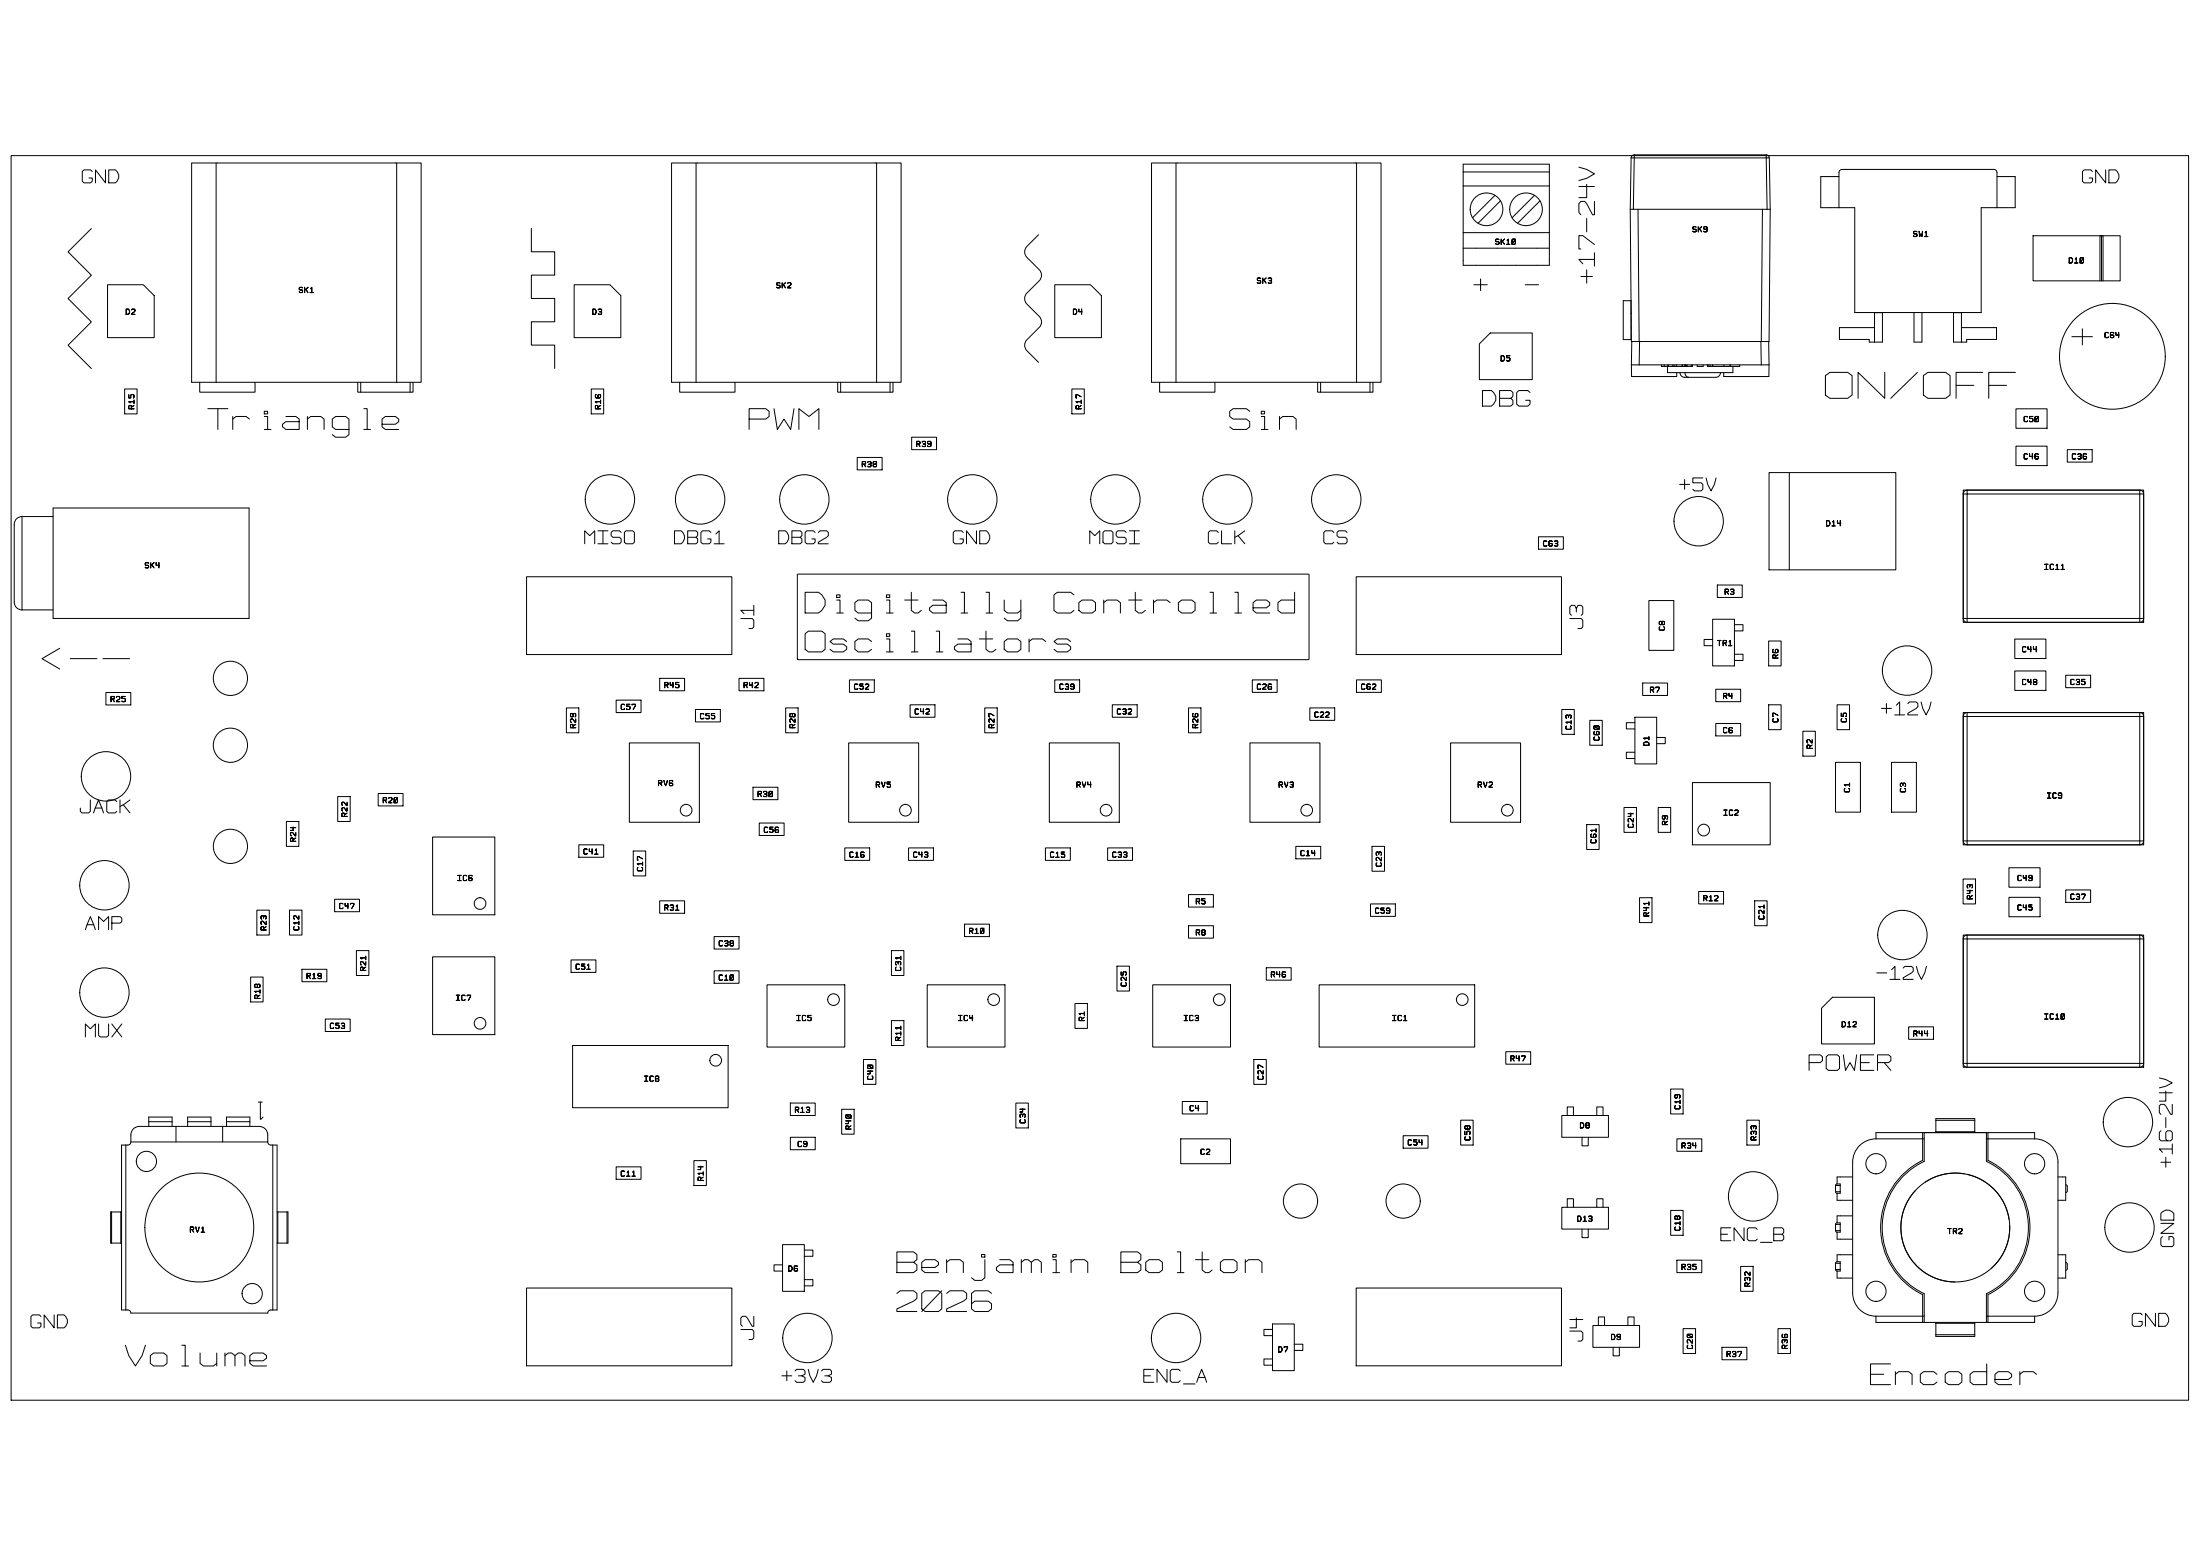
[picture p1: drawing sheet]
<svg xmlns="http://www.w3.org/2000/svg" width="297mm" height="210mm" viewBox="0 0 297 210" stroke-linecap="round" stroke-linejoin="round" font-family="sans-serif">
<g fill="none" stroke="#000" stroke-width=".14">
<path d="M1.5 21h294v168h-294zM12.3 30.8l-3.1 3.2 3.1 3.1-3.1 3.2 3.1 3.1-3.1 3.2 3.1 3.1M14.5 38.4h4.9l1.4 1.5v5.7h-6.3zM25.9 22h31v29.6h-31zM29.2 22v29.6M53.6 22v29.6M71.7 30.8v3.2h3.2v3.1h-3.2v3.2h3.2v3.1h-3.2v3.2h3.2v3.1M77.5 38.4h4.8l1.5 1.5v5.7h-6.3zM90.7 22h31v29.6h-31zM94 22v29.6M118.4 22v29.6M140.2 31.7l-1.5 1.6a1.05 1.05 0 0 0 0 1.4l1.6 1.7a1.05 1.05 0 0 1 0 1.5l-1.6 1.7a1.05 1.05 0 0 0 0 1.4l1.6 1.7a1.05 1.05 0 0 1 0 1.5l-1.6 1.7a1.05 1.05 0 0 0 0 1.4l1.5 1.6"/>
<path d="M142.4 38.4h4.8l1.5 1.5v5.7h-6.3zM155.5 22h31v29.6h-31zM158.8 22v29.6M183.2 22v29.6M197.6 22.2h11.6v13.6h-11.6zM197.6 23.2h11.6M197.6 25.1h11.6M197.6 31.4h11.6M197.6 33.5h11.6M201.8 26.4l-3 3M202.6 27.1l-3 3M207.2 26.4l-3 3"/>
<path d="M207.9 27.1l-3 3M220.1 28.3l.2 17.8h18.6l.1-17.8M220.1 28.3h18.9M220.2 21.3l-.1 7M220.2 21.3h.5M220.7 20.9l-.4 .2-.1 .2M220.7 20.9h17.8M220.7 20.9v.4M220.7 21.3h17.8M220.7 21.3l-.2 7M221.2 28.3l.1 17.8M238 28.3l-.2 17.8"/>
<path d="M238.5 20.9l.3 .2 .1 .2M238.5 21.3h.4M238.5 20.9v.4M238.5 21.3l.1 7M238.9 21.3l.1 7M248.3 28v-4.7a.42 .42 0 0 1 .4-.4h20.5a.42 .42 0 0 1 .4 .4v4.7M248.3 23.8h-2.5v4.2h4.6v14.2h17.1v-14.2h4.6v-4.2h-2.5M274.5 31.8h11.8v6.1h-11.8zM283.5 37.9v-6.1h.5v6.1M283.7 31.8v6.1M16.8 52.5h1.7v3.4h-1.7zM27 51.6v1.3h7.4v-1.3"/>
<path d="M48.3 51.6v1.3h7.5v-1.3M48.7 51.6v1.3M55.4 51.6v1.3M79.8 52.5h1.7v3.4h-1.7zM91.8 51.6v1.3h7.4v-1.3M113.1 51.6v1.3h7.5v-1.3M113.5 51.6v1.3M120.2 51.6v1.3M123.1 59h3.4v1.7h-3.4zM144.7 52.5h1.7v3.4h-1.7zM156.6 51.6v1.3h7.4v-1.3M177.9 51.6v1.3h7.5v-1.3"/>
<path d="M178.3 51.6v1.3M185 51.6v1.3M199.7 46.4l1.5-1.5h5.7v6.3h-7.2zM220.2 45.8v-5.2h-1v5.2h1.1M220.2 42.3h.1M220.3 49.3v1.5h6.1v-.5M220.3 49.3h18.6M220.3 46.1v3.2M221.4 46.1l-.1 3.2M224.3 49.3v.2M224.7 49.3v.2M225.1 49.5v.8h8.9v-.8"/>
<path d="M225.2 49.3v.2M225.3 49.3v.2M225.9 49.3v.2h-1.6M226 49.3v.2M226.3 49.3v.2M226.4 49.3v.2M226.8 50.3l.2 .4 .5 .2h4.2l.4-.2 .2-.4M227.1 49.3v.2M227.2 49.3v.2M227.5 49.3v.2M227.5 50.3l.1 .4 .4 .2M227.6 49.3v.2"/>
<path d="M227.7 49.3v.2M227.8 49.3v.2M228.3 49.3v.2M228.5 49.3v.2h-2.6M229.1 49.3v.2h.9v-.2M230.5 49.3v.2h4.4v-.2M230.6 49.3v.2M230.9 49.3v.2M231.2 49.3v.2M231.3 49.3v.2M232.8 49.3v.2M233.6 49.3v.2"/>
<path d="M233.7 49.3v.2M237.8 46.1v3.2M238.8 46.1l.1 3.2M238.9 49.3l-.1 1.5h-6.1v-.5M253.1 42.2v4M254.2 42.2v4h-1.8v-.4h-4v-1.6h4.7M258.4 42.2v4h1.1v-4M263.8 42.2v4h1.7v-.4h4.1v-1.6h-4.8M264.8 42.2v4M272.2 55.2h4.2v2.6h-4.2zM3 69.7a1.05 1.05 0 0 0-1.1 1.1v10.5a1.05 1.05 0 0 0 1.1 1M3 69.7v12.6"/>
<path d="M3 69.7h4.2M7.2 68.6h26.4v14.9h-26.4zM71.1 77.9h27.7v10.5h-27.7zM107.7 77.5h68.9l.1 .1v11.3l-.1 .1h-68.8l-.1-.1zM115.7 61.7h3.4v1.7h-3.4zM183.1 77.9h27.7v10.5h-27.7zM207.7 72.5h3.4v1.6h-3.4zM231.9 79h3.3v1.6h-3.3zM238.9 63.8h17.1v13.1h-17.1zM241.6 63.8v13.1M265.1 66.2h24.3v17.8h-24.3zM265.1 66.7v16.8"/>
<path d="M265.1 66.7h24.3M265.6 66.2a.53 .53 0 0 0-.5 .5M265.6 66.2v17.8M265.6 66.2h23.3M272.2 60.2h4.2v2.7h-4.2zM279.1 60.7h3.4v1.7h-3.4zM288.9 66.2a.53 .53 0 0 1 .5 .5M288.9 66.2v17.8M289.4 66.7v16.8M3 82.3h4.2M14.3 93.5h3.4v1.7h-3.4zM76.5 95.6h1.7v3.3h-1.7z"/>
<path d="M83.2 94.5h3.4v1.7h-3.4zM89.1 91.6h3.3v1.6h-3.3zM93.9 95.8h3.4v1.6h-3.4zM99.8 91.6h3.3v1.6h-3.3zM106.1 95.6h1.7v3.3h-1.7zM114.7 91.8h3.4v1.7h-3.4zM122.9 95.1h3.3v1.7h-3.3zM133 95.6h1.6v3.3h-1.6zM142.4 91.8h3.4v1.7h-3.4zM150.2 95.1h3.3v1.7h-3.3zM160.5 95.6h1.7v3.3h-1.7zM169.1 91.8h3.3v1.7h-3.3z"/>
<path d="M176.8 95.6h3.4v1.6h-3.4zM183.1 91.8h3.4v1.7h-3.4zM210.9 95.8h1.7v3.3h-1.7zM214.7 97.2h1.6v3.4h-1.6zM220.7 96.8h3v6.3h-3zM220.7 97.6h-1.1v.8h1.1M221.8 92.2h3.3v1.7h-3.3zM222.6 81.1h3.4v6.7h-3.4zM223.7 99.5h1.1v.9h-1.1M231.2 83.6h3v6.3h-3zM231.2 86.3h-1.1v.9h1.1M231.7 97.7h3.3v1.6h-3.3z"/>
<path d="M231.7 93h3.3v1.7h-3.3zM234.2 88.3h1.1v.9h-1.1M234.2 84.3h1.1v.9h-1.1M238.8 95.1h1.7v3.4h-1.7zM238.8 86.5h1.7v3.4h-1.7zM243.4 98.7h1.7v3.4h-1.7zM248 95.1h1.7v3.4h-1.7zM265.1 96.2h24.3v17.8h-24.3zM265.1 83.5a.53 .53 0 0 0 .5 .5M265.1 83.5h24.3M265.1 96.7h24.3M265.1 96.7v16.8"/>
<path d="M265.6 96.2a.53 .53 0 0 0-.5 .5M265.6 96.2v17.8M265.6 96.2h23.3M265.6 84h23.3M272 86.3h4.2v2.6h-4.2zM272 90.6h4.2v2.6h-4.2zM278.9 91.1h3.4v1.7h-3.4zM288.9 96.2a.53 .53 0 0 1 .5 .5M288.9 96.2v17.8M289.4 83.5a.53 .53 0 0 1-.5 .5M289.4 96.7v16.8M38.7 110.9h1.7v3.3h-1.7z"/>
<path d="M45.6 107.5h1.7v3.4h-1.7zM51.1 107.1h3.3v1.7h-3.3zM58.4 113h8.4v10.5h-8.4zM78.2 114h3.3v1.7h-3.3zM85 100.3h9.4v10.7h-9.4zM85.5 114.9h1.7v3.3h-1.7zM101.7 106.3h3.3v1.6h-3.3zM102.5 111.1h3.4v1.7h-3.4zM114.1 114.5h3.3v1.6h-3.3zM114.6 100.3h9.4v10.7h-9.4zM122.7 114.5h3.3v1.6h-3.3zM141.1 114.5h3.4v1.6h-3.4z"/>
<path d="M141.7 100.3h9.4v10.7h-9.4zM149.5 114.5h3.4v1.6h-3.4zM168.8 100.3h9.4v10.7h-9.4zM175 114.2h3.3v1.7h-3.3zM185.2 114.2h1.7v3.4h-1.7zM195.9 100.3h9.4v10.7h-9.4zM214.2 111.3h1.7v3.4h-1.7zM219.3 109h1.7v3.4h-1.7zM220.7 101.5h-1.1v.9h1.1M223.9 109h1.7v3.4h-1.7zM228.5 105.6h10.5v8.4h-10.5zM247.8 102.9h3.4v6.7h-3.4z"/>
<path d="M255.4 102.9h3.4v6.7h-3.4zM265.1 118.7h1.6v3.3h-1.6zM265.1 113.5a.53 .53 0 0 0 .5 .5M265.1 113.5h24.3M265.6 114h23.3M271.2 117.1h4.2v2.7h-4.2zM289.4 113.5a.53 .53 0 0 1-.5 .5M33.8 131.9h1.7v3.3h-1.7zM34.7 122.9h1.7v3.3h-1.7zM39.1 122.9h1.7v3.3h-1.7zM40.8 130.8h3.3v1.7h-3.3zM43.9 137.6h3.4v1.6h-3.4z"/>
<path d="M45.2 121.4h3.3v1.7h-3.3zM48.1 128.3h1.7v3.4h-1.7zM58.4 129.2h8.4v10.5h-8.4zM77.1 129.6h3.4v1.7h-3.4zM89.1 121.6h3.3v1.7h-3.3zM96.4 131h3.4v1.7h-3.4zM96.4 126.4h3.4v1.7h-3.4zM103.6 132.9h10.5v8.4h-10.5zM120.4 137.8h1.6v3.3h-1.6zM120.4 128.3h1.6v3.4h-1.6zM125.2 132.9h10.5v8.4h-10.5zM130.2 124.7h3.4v1.7h-3.4z"/>
<path d="M145.1 135.5h1.7v3.3h-1.7zM150.8 130.4h1.7v3.4h-1.7zM155.6 132.9h10.5v8.4h-10.5zM160.5 120.8h3.3v1.6h-3.3zM160.5 125h3.3v1.6h-3.3zM171 130.6h3.3v1.7h-3.3zM178.1 132.9h21v8.4h-21zM185 122h3.4v1.7h-3.4zM221.4 121.2h1.7v3.3h-1.7zM229.3 120.3h3.4v1.7h-3.4zM236.9 121.6h1.7v3.4h-1.7zM247.4 134.6h5.7v6.3h-7.2v-4.8z"/>
<path d="M257.7 138.6h3.4v1.7h-3.4zM265.1 126.2h24.3v17.9h-24.3zM265.1 126.7v16.8M265.1 126.7h24.3M265.6 126.2a.53 .53 0 0 0-.5 .5M265.6 126.2v17.9M265.6 126.2h23.3M271.2 121.1h4.2v2.7h-4.2zM278.9 120.1h3.4v1.7h-3.4zM288.9 126.2a.53 .53 0 0 1 .5 .5M288.9 126.2v17.9M289.4 126.7v16.8"/>
<path d="M17 154.6v22.2M17.7 154.1a1.74 1.74 0 0 1 .5-1.9l.6-.2h16.2a1.15 1.15 0 0 1 1.1 1.2v.9M17.7 154.1a.42 .42 0 0 1-.4 .5h-.9v22.2h.9a.42 .42 0 0 1 .4 .4h18.4a.42 .42 0 0 1 .5-.4h.8v-22.2h-.8a.42 .42 0 0 1-.5-.5M17.7 154.1h18.4M20.1 152v-1.2h3.1v1.2M20.1 151.4h3.1M23.8 152v2.1M25.3 152v-1.2h3.2v1.2M25.3 151.4h3.2M30.1 152v2.1M30.6 151.4h3.1v.6M33.7 150.8h-3.1v1.2"/>
<path d="M36.8 154.6v22.2M77.3 141.1h21v8.4h-21zM83.2 157.5h3.4v1.7h-3.4zM93.7 156.7h1.7v3.3h-1.7zM106.7 148.9h3.4v1.7h-3.4zM106.7 153.5h3.4v1.7h-3.4zM113.6 149.7h1.7v3.4h-1.7zM116.6 143h1.7v3.4h-1.7zM137.2 148.9h1.6v3.4h-1.6zM159.4 153.7h6.7v3.4h-6.7zM159.6 148.7h3.4v1.7h-3.4zM169.3 143h1.7v3.4h-1.7z"/>
<path d="M189.5 153.3h3.3v1.7h-3.3zM197.2 151.2h1.7v3.4h-1.7zM203.3 142h3.4v1.6h-3.4zM210.9 150.6h6.3v2.9h-6.3zM211.6 150.6v-1.2h.8v1.2M213.6 153.5v1.2h.8v-1.2M215.6 150.6v-1.2h.8v1.2M225.6 147h1.6v3.4h-1.6zM226.4 153.7h3.4v1.7h-3.4zM235.9 151.2h1.6v3.4h-1.6zM248 159.8l-.2 .2M248 159.8h.5v1.3h-.5"/>
<path d="M250.1 158.9h-2.1v.9M253.3 153.7a3.2 3.2 0 0 0-3.2 3.2v17.6a3.2 3.2 0 0 0 3.2 3.2M253.3 153.7h6.5M253.3 153.7v-.8h21.4v.8M259.6 152.9v3.7a10.1 10.1 0 0 0-5.7 9.1 10.1 10.1 0 0 0 5.7 9.1v3.7M259.8 152.9v3.9a9.9 9.9 0 0 0-5.7 8.9 9.9 9.9 0 0 0 5.7 8.9v3.9M261.4 152.9v-1.9h5.2v1.9M261.4 152.8h5.2M261.4 151.2h5.2M265.1 143.5a.53 .53 0 0 0 .5 .6M265.1 143.5h24.3M265.2 158.5l-1.4-.1-1.3 .1-1.4 .4-1.2 .7"/>
<path d="M265.6 144.1h23.3M265.6 158.5l1.2 .4 1.3 .7M268.2 152.9v3.9a9.9 9.9 0 0 1 5.7 8.9 9.9 9.9 0 0 1-5.7 8.9v3.9M268.2 153.7h6.5M268.2 159.7l1.1 1 1 1.1 .6 1.4 .4 1.4M268.4 152.9v3.7a10.1 10.1 0 0 1 5.7 9.1 10.1 10.1 0 0 1-5.7 9.1v3.7M274.7 153.7a3.2 3.2 0 0 1 3.2 3.2v17.6a3.2 3.2 0 0 1-3.2 3.2M277.9 158.9h1v3.1h-1M278.9 159.9l.2 .2v.7l-.2 .2M289.4 143.5a.53 .53 0 0 1-.5 .6M15.1 163.6v4.2M16.3 163.6v4.2"/>
<path d="M16.4 163.6h-1.5v4.2h1.5M37.4 163.6h1.5v4.2h-1.5M37.5 163.6v4.2M38.8 163.6v4.2M71.1 173.9h27.7v10.5h-27.7zM105.7 168h2.9v6.3h-2.9zM105.7 170.7h-1.2v.9h1.2M108.6 172.7h1.2v.9h-1.2M108.6 168.7h1.2v.9h-1.2M171.8 178.7h2.9v6.3h-2.9zM171.8 179.5h-1.1v.8h1.1M183.1 173.9h27.7v10.5h-27.7z"/>
<path d="M210.9 163h6.3v2.9h-6.3zM211.6 163v-1.2h.8v1.2M213.6 165.9v1.2h.8v-1.2M215.1 178.9h6.3v3h-6.3zM215.6 163v-1.2h.8v1.2M215.8 178.9v-1.1h.8v1.1M219.8 178.9v-1.1h.8v1.1M225.6 163.4h1.6v3.3h-1.6zM226.4 170.1h3.4v1.7h-3.4zM227.2 179.3h1.7v3.4h-1.7zM235 170.9h1.7v3.4h-1.7zM240.1 179.3h1.6v3.4h-1.6z"/>
<path d="M247.8 160.9l.2 .2M247.8 166.1l.2 .2M247.8 171.4l.2 .2M247.8 160v.9M247.8 165.3v.8M247.8 170.5v.9M247.8 160h.7M247.8 160.9h.7M247.8 166.1h.7M247.8 165.3h.7M247.8 170.5h.7M247.8 171.4h.7"/>
<path d="M248 165.1l-.2 .2M248 170.3l-.2 .2M248 161.1v.9h2.1M248 166.3v1h2.1M248 171.6v.9h2.1M248 165.1h.5v1.2h-.5M248 170.3h.5v1.3h-.5M250.1 164.1h-2.1v1M250.1 169.4h-2.1v.9M253.3 177.7v.8h21.4v-.8M253.3 177.7h6.5M258.3 170.4l1.2 1.1 1.3 .8 1.6 .6 1.5 .1"/>
<path d="M258.6 160.7l-.8 1-.6 1.2-.4 1.2-.1 1.3v1.3l.3 1.3 .5 1.2 .7 1.1M261.4 178.5v1.9h5.2v-1.9M261.4 178.6h5.2M268.2 177.7h6.5M270.5 169.1l-.8 1.2-.8 .9M271.3 165.4l-.1 1.9-.6 1.7M277.9 169.4h1v3.1h-1M278.9 170.4l.2 .2v.7l-.2 .2M171.8 183.4h-1.1v.9h1.1M174.7 181.4h1.2v.9h-1.2M217.8 181.9v1.1h.8v-1.1M232.5 181.9h3.4v1.6h-3.4z"/>
<path d="M261.4 180.2h5.2"/>
<circle cx="200.7" cy="28.3" r="2.21"/>
<circle cx="206" cy="28.3" r="2.21"/>
<circle cx="285.2" cy="48.1" r="7.1"/>
<circle cx="82.4" cy="67.4" r="3.3"/>
<circle cx="94.5" cy="67.4" r="3.3"/>
<circle cx="108.6" cy="67.4" r="3.3"/>
<circle cx="131.3" cy="67.4" r="3.3"/>
<circle cx="150.6" cy="67.4" r="3.3"/>
<circle cx="165.7" cy="67.4" r="3.3"/>
<circle cx="180.4" cy="67.4" r="3.3"/>
<circle cx="229.4" cy="70.4" r="3.3"/>
<circle cx="31.1" cy="91.6" r="2.31"/>
<circle cx="257.5" cy="90.5" r="3.3"/>
<circle cx="14.1" cy="119.5" r="3.3"/>
<circle cx="14.3" cy="104.8" r="3.3"/>
<circle cx="31.1" cy="100.6" r="2.31"/>
<circle cx="31.1" cy="114.2" r="2.31"/>
<circle cx="92.6" cy="109.4" r=".79"/>
<circle cx="122.2" cy="109.4" r=".79"/>
<circle cx="149.3" cy="109.4" r=".79"/>
<circle cx="176.4" cy="109.4" r=".79"/>
<circle cx="203.5" cy="109.4" r=".79"/>
<circle cx="230" cy="112" r=".79"/>
<circle cx="14.1" cy="134" r="3.3"/>
<circle cx="64.8" cy="138.1" r=".79"/>
<circle cx="64.8" cy="122" r=".79"/>
<circle cx="112.5" cy="134.9" r=".79"/>
<circle cx="134.2" cy="134.9" r=".79"/>
<circle cx="164.6" cy="134.9" r=".79"/>
<circle cx="197.4" cy="134.9" r=".79"/>
<circle cx="256.9" cy="126.2" r="3.3"/>
<circle cx="19.8" cy="156.8" r="1.37"/>
<circle cx="96.6" cy="143.1" r=".79"/>
<circle cx="253.3" cy="157.1" r="1.37"/>
<circle cx="274.7" cy="157.1" r="1.37"/>
<circle cx="287.3" cy="151.5" r="3.3"/>
<circle cx="26.9" cy="165.7" r="7.4"/>
<circle cx="34.1" cy="174.6" r="1.37"/>
<circle cx="175.6" cy="162.1" r="2.31"/>
<circle cx="189.4" cy="162.1" r="2.31"/>
<circle cx="236.7" cy="161.5" r="3.3"/>
<circle cx="253.3" cy="174.3" r="1.37"/>
<circle cx="264" cy="165.7" r="7.3"/>
<circle cx="274.7" cy="174.3" r="1.37"/>
<circle cx="287.5" cy="165.7" r="3.3"/>
<circle cx="109" cy="180.6" r="3.3"/>
<circle cx="158.8" cy="180.6" r="3.3"/>
</g>
<g font-size="5.3">
<text x="279" y="47.8">+</text>
<text x="246.5" y="53.8">ON/OFF</text>
</g>
<g font-size="4.2">
<text x="28.1" y="58">Triangle</text>
<text x="101.1" y="58">PWM</text>
<text x="166" y="58">Sin</text>
<text x="108.7" y="82.7">Digitally</text>
<text x="142.3" y="82.7">Controlled</text>
<text x="108.7" y="88">Oscillators</text>
<text x="5.1" y="90.3">&lt;--</text>
<text x="121.1" y="171.8">Benjamin</text>
<text x="151.3" y="171.8">Bolton</text>
<text x="121.1" y="177">2026</text>
<text x="16.9" y="184.4">Volume</text>
<text x="252.6" y="186.9">Encoder</text>
</g>
<g font-size="3.1">
<text x="199" y="39.5">+</text>
<text x="205.9" y="39.5">-</text>
<text x="215.3" y="38.2" transform="rotate(-90 215.3 38.2)">+17-24V</text>
<text x="200.2" y="54.8">DBG</text>
<text x="36.2" y="148.4" transform="rotate(-180 36.2 148.4)">1</text>
<text x="244.3" y="144.5">POWER</text>
</g>
<g font-size="2.6">
<text x="11.1" y="24.7">GND</text>
<text x="281.2" y="24.7">GND</text>
<text x="226.8" y="66.3">+5V</text>
<text x="78.9" y="73.4">MISO</text>
<text x="91.1" y="73.4">DBG1</text>
<text x="105.1" y="73.4">DBG2</text>
<text x="128.7" y="73.4">GND</text>
<text x="147.1" y="73.4">MOSI</text>
<text x="163.1" y="73.4">CLK</text>
<text x="178.7" y="73.4">CS</text>
<text x="101.8" y="84.8" transform="rotate(-90 101.8 84.8)">J1</text>
<text x="213.7" y="84.8" transform="rotate(-90 213.7 84.8)">J3</text>
<text x="254" y="96.5">+12V</text>
<text x="10.8" y="109.7">JACK</text>
<text x="11.5" y="125.5">AMP</text>
<text x="253.4" y="132.2">-12V</text>
<text x="11.5" y="140">MUX</text>
<text x="293.3" y="157.6" transform="rotate(-90 293.3 157.6)">+16-24V</text>
<text x="232.3" y="167.5">ENC_B</text>
<text x="293.5" y="168.3" transform="rotate(-90 293.5 168.3)">GND</text>
<text x="4.2" y="179.2">GND</text>
<text x="287.9" y="179">GND</text>
<text x="101.8" y="180.8" transform="rotate(-90 101.8 180.8)">J2</text>
<text x="213.7" y="181" transform="rotate(-90 213.7 181)">J4</text>
<text x="105.6" y="186.6">+3V3</text>
<text x="154.4" y="186.6">ENC_A</text>
</g>
<g font-size="1.1">
<text x="201.9" y="33">SK10</text>
<text x="228.6" y="31.3">SK9</text>
<text x="258.4" y="31.9">SW1</text>
<text x="279.4" y="35.5">D10</text>
<text x="40.4" y="39.5">SK1</text>
<text x="104.9" y="38.9">SK2</text>
<text x="169.8" y="38.2">SK3</text>
<text x="17" y="42.4">D2</text>
<text x="80" y="42.4">D3</text>
<text x="144.9" y="42.4">D4</text>
<text x="284.2" y="45.6">C64</text>
<text x="202.7" y="48.7">D5</text>
<text x="18.1" y="55.2" transform="rotate(-90 18.1 55.2)">R15</text>
<text x="81.1" y="55.2" transform="rotate(-90 81.1 55.2)">R16</text>
<text x="146" y="55.2" transform="rotate(-90 146 55.2)">R17</text>
<text x="273.3" y="56.9">C50</text>
<text x="116.4" y="63">R38</text>
<text x="123.8" y="60.3">R39</text>
<text x="273.3" y="62">C46</text>
<text x="279.8" y="62">C36</text>
<text x="246.6" y="71">D14</text>
<text x="19.6" y="76.7">SK4</text>
<text x="208.4" y="73.7">C63</text>
<text x="276.1" y="76.9">IC11</text>
<text x="232.9" y="80.2">R3</text>
<text x="224.7" y="85.1" transform="rotate(-90 224.7 85.1)">C8</text>
<text x="231.9" y="87.2">TR1</text>
<text x="240.1" y="88.8" transform="rotate(-90 240.1 88.8)">R6</text>
<text x="273.1" y="88">C44</text>
<text x="15" y="94.7">R25</text>
<text x="83.9" y="95.8">C57</text>
<text x="89.8" y="92.8">R45</text>
<text x="100.5" y="92.8">R42</text>
<text x="115.4" y="93">C52</text>
<text x="143.1" y="93">C39</text>
<text x="169.8" y="93">C26</text>
<text x="183.8" y="93">C62</text>
<text x="222.8" y="93.5">R7</text>
<text x="232.7" y="94.3">R4</text>
<text x="273.1" y="92.4">C48</text>
<text x="279.6" y="92.4">C35</text>
<text x="77.7" y="98.2" transform="rotate(-90 77.7 98.2)">R29</text>
<text x="94.6" y="97">C55</text>
<text x="107.3" y="98.2" transform="rotate(-90 107.3 98.2)">R28</text>
<text x="123.6" y="96.4">C42</text>
<text x="134.2" y="98.2" transform="rotate(-90 134.2 98.2)">R27</text>
<text x="150.9" y="96.4">C32</text>
<text x="161.7" y="98.2" transform="rotate(-90 161.7 98.2)">R26</text>
<text x="177.5" y="96.8">C22</text>
<text x="212.1" y="98.4" transform="rotate(-90 212.1 98.4)">C13</text>
<text x="215.9" y="99.9" transform="rotate(-90 215.9 99.9)">C60</text>
<text x="222.6" y="100.6" transform="rotate(-90 222.6 100.6)">D1</text>
<text x="232.7" y="98.9">C6</text>
<text x="240.1" y="97.4" transform="rotate(-90 240.1 97.4)">C7</text>
<text x="244.7" y="101" transform="rotate(-90 244.7 101)">R2</text>
<text x="249.3" y="97.4" transform="rotate(-90 249.3 97.4)">C5</text>
<text x="88.9" y="106.1">RV6</text>
<text x="102.4" y="107.5">R30</text>
<text x="118.3" y="106.3">RV5</text>
<text x="145.4" y="106.3">RV4</text>
<text x="172.7" y="106.3">RV3</text>
<text x="199.6" y="106.3">RV2</text>
<text x="249.7" y="106.9" transform="rotate(-90 249.7 106.9)">C1</text>
<text x="257.3" y="106.9" transform="rotate(-90 257.3 106.9)">C3</text>
<text x="276.4" y="107.7">IC9</text>
<text x="39.9" y="113.6" transform="rotate(-90 39.9 113.6)">R24</text>
<text x="46.9" y="110.2" transform="rotate(-90 46.9 110.2)">R22</text>
<text x="51.7" y="108.4">R20</text>
<text x="103.2" y="112.4">C56</text>
<text x="215.5" y="113.8" transform="rotate(-90 215.5 113.8)">C61</text>
<text x="220.5" y="111.7" transform="rotate(-90 220.5 111.7)">C24</text>
<text x="225.1" y="111.3" transform="rotate(-90 225.1 111.3)">R9</text>
<text x="232.8" y="110">IC2</text>
<text x="61.8" y="118.9">IC6</text>
<text x="78.8" y="115.3">C41</text>
<text x="86.8" y="117.6" transform="rotate(-90 86.8 117.6)">C17</text>
<text x="114.7" y="115.7">C16</text>
<text x="123.4" y="115.7">C43</text>
<text x="141.8" y="115.7">C15</text>
<text x="150.2" y="115.7">C33</text>
<text x="175.6" y="115.5">C14</text>
<text x="186.5" y="116.9" transform="rotate(-90 186.5 116.9)">C23</text>
<text x="272.5" y="118.9">C49</text>
<text x="35.9" y="125.5" transform="rotate(-90 35.9 125.5)">R23</text>
<text x="40.4" y="125.5" transform="rotate(-90 40.4 125.5)">C12</text>
<text x="45.9" y="122.6">C47</text>
<text x="89.8" y="122.9">R31</text>
<text x="161.5" y="122">R5</text>
<text x="185.7" y="123.3">C59</text>
<text x="222.6" y="123.6" transform="rotate(-90 222.6 123.6)">R41</text>
<text x="230" y="121.6">R12</text>
<text x="238.2" y="124.1" transform="rotate(-90 238.2 124.1)">C21</text>
<text x="266.3" y="121.3" transform="rotate(-90 266.3 121.3)">R43</text>
<text x="272.5" y="122.9">C45</text>
<text x="279.6" y="121.4">C37</text>
<text x="49.4" y="131" transform="rotate(-90 49.4 131)">R21</text>
<text x="77.8" y="130.8">C51</text>
<text x="97.1" y="127.7">C38</text>
<text x="121.6" y="131" transform="rotate(-90 121.6 131)">C31</text>
<text x="130.9" y="126">R10</text>
<text x="161.5" y="126.2">R8</text>
<text x="171.7" y="131.9">R46</text>
<text x="35.1" y="134.8" transform="rotate(-90 35.1 134.8)">R18</text>
<text x="41.5" y="132.1">R19</text>
<text x="61.6" y="135">IC7</text>
<text x="97.1" y="132.3">C10</text>
<text x="107.6" y="137.8">IC5</text>
<text x="129.4" y="137.8">IC4</text>
<text x="146.4" y="137.8" transform="rotate(-90 146.4 137.8)">R1</text>
<text x="152.1" y="133.1" transform="rotate(-90 152.1 133.1)">C25</text>
<text x="159.9" y="137.8">IC3</text>
<text x="188" y="137.8">IC1</text>
<text x="276.1" y="137.6">IC10</text>
<text x="44.6" y="138.8">C53</text>
<text x="121.6" y="140.4" transform="rotate(-90 121.6 140.4)">R11</text>
<text x="204" y="143.2">R47</text>
<text x="248.7" y="138.6">D12</text>
<text x="258.4" y="139.9">R44</text>
<text x="87" y="146">IC8</text>
<text x="117.8" y="145.7" transform="rotate(-90 117.8 145.7)">C40</text>
<text x="160.7" y="149.9">C4</text>
<text x="170.6" y="145.7" transform="rotate(-90 170.6 145.7)">C27</text>
<text x="226.8" y="149.7" transform="rotate(-90 226.8 149.7)">C19</text>
<text x="107.4" y="150.2">R13</text>
<text x="107.8" y="154.8">C9</text>
<text x="114.9" y="152.4" transform="rotate(-90 114.9 152.4)">R40</text>
<text x="138.4" y="151.6" transform="rotate(-90 138.4 151.6)">C34</text>
<text x="162.2" y="155.8">C2</text>
<text x="190.1" y="154.6">C54</text>
<text x="198.5" y="153.9" transform="rotate(-90 198.5 153.9)">C58</text>
<text x="213.4" y="152.3">D8</text>
<text x="227.1" y="155">R34</text>
<text x="237.1" y="153.9" transform="rotate(-90 237.1 153.9)">R33</text>
<text x="83.9" y="158.8">C11</text>
<text x="95" y="159.3" transform="rotate(-90 95 159.3)">R14</text>
<text x="25.7" y="166.3">RV1</text>
<text x="213" y="164.9">D13</text>
<text x="226.8" y="166.1" transform="rotate(-90 226.8 166.1)">C18</text>
<text x="263" y="166.5">TR2</text>
<text x="106.5" y="171.6">D6</text>
<text x="227.1" y="171.4">R35</text>
<text x="236.3" y="173.6" transform="rotate(-90 236.3 173.6)">R32</text>
<text x="172.7" y="182.5">D7</text>
<text x="217.6" y="180.8">D9</text>
<text x="228.5" y="182" transform="rotate(-90 228.5 182)">C20</text>
<text x="233.2" y="183.1">R37</text>
<text x="241.3" y="182" transform="rotate(-90 241.3 182)">R36</text>
</g>
</svg>
